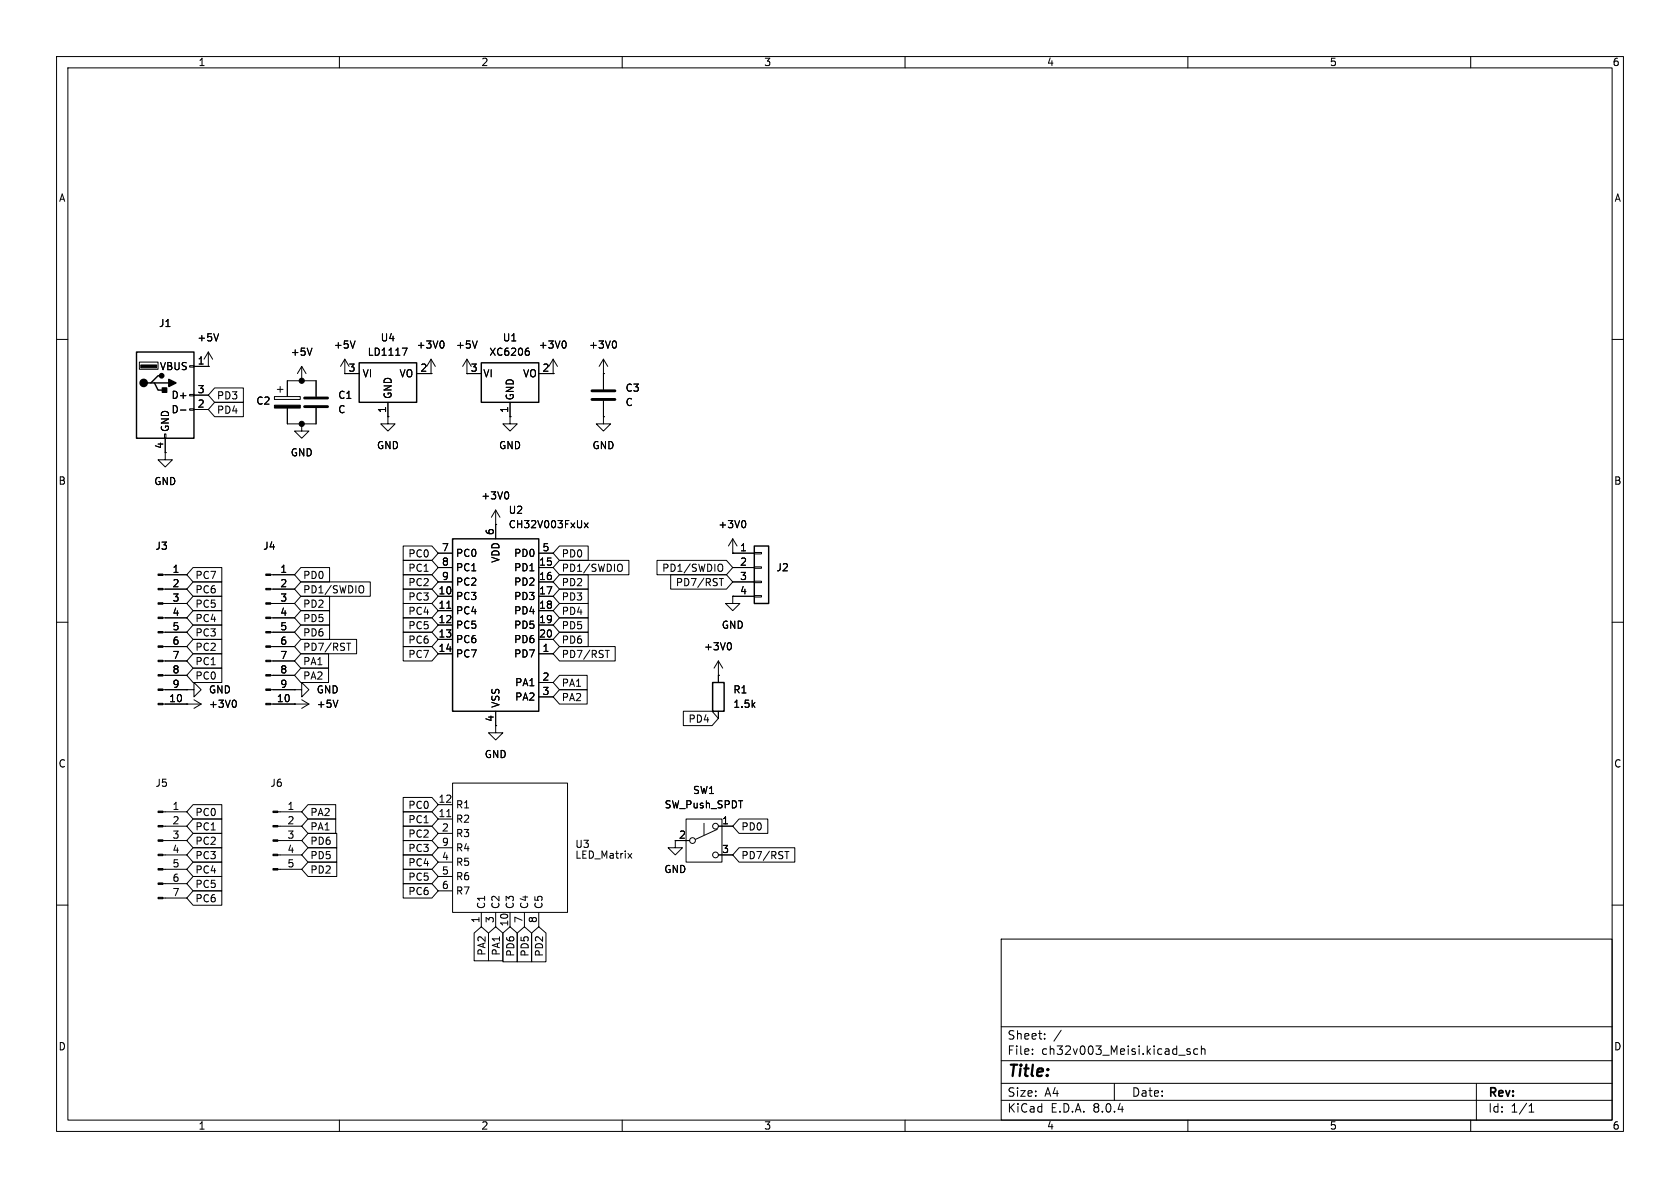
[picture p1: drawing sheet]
<svg xmlns="http://www.w3.org/2000/svg" width="297mm" height="210mm" viewBox="0 0 297 210" stroke-linecap="round" stroke-linejoin="round" font-family="sans-serif">
<g fill="none" stroke="#000" stroke-width=".18">
<path d="M10 10h277v190h-277zM12 12h273v186h-273zM60 10v2M110 10v2M160 10v2M210 10v2M260 10v2M10 60h2M38.6 59l-.4 1.3M285 60h2M24.6 64h3.3v1.3h-3.3zM29.1 76.7h.2v.8h-.2z"/>
<path d="M29.2 77.5v3.8h1.3l-1.3 1.3-1.3-1.3h1.3M31.9 72.5h1M33.5 72.3h.8v.2h-.8zM33.5 69.7h.8v.3h-.8zM33.5 64.6h.8v.3h-.8zM34.3 64.8h2.5M34.3 72.4h2.5M34.3 69.9h2.5M36.8 64.8h.1M36.8 62.2l-.7 1.3M36.8 62.2v2.6M36.8 62.2l.8 1.3"/>
<path d="M37.9 68.6h5.1v2.5h-5.1l-1.1-1.2zM37.9 71.1h5.1v2.6h-5.1l-1.1-1.3zM48.5 70.1h4.6v.5h-4.6zM49 68.8h1M49.5 68.3v1M50.8 70.1v-2.8h5.1v2.8M50.8 72.1v2.8h5.1v-2.8M53.3 74.9v1.3h1.3l-1.3 1.3-1.2-1.3h1.2M53.3 74.9h.1M53.3 67.3h.1M53.3 64.8l-.7 1.2M53.3 64.8v2.5"/>
<path d="M53.3 64.8l.8 1.2M55.2 61.5l-.5 1.3M61 66h.1M61 66h2.5M61 63.5l-.8 1.3M61 63.5v2.5M61 63.5l.7 1.3M62.8 60.3l-.4 1.2M68.6 73.7v1.2h1.2l-1.2 1.3-1.3-1.3h1.3M68.6 73.7h.1M68.6 71.1v2.6M71.1 61.5h.9l-.6 1.3"/>
<path d="M73.7 66h2.5M76.2 66h.1M76.2 63.5l-.8 1.3M76.2 63.5v2.5M76.2 63.5l.8 1.3M78.2 60.3a.79 .79 0 0 1 0 1.2M82.5 66h.1M82.5 63.5l-.7 1.3M82.5 63.5v2.5M82.5 63.5l.8 1.3M82.5 66h2.6M84.4 60.3l-.5 1.2"/>
<path d="M90.2 73.7v1.2h1.2l-1.2 1.3-1.3-1.3h1.3M90.2 73.7h.1M90.2 71.1v2.6M93.2 61.5h.3M93.3 62l.3 .3v.3l-.3 .2M95.2 66h2.6M97.8 66h.1M97.8 63.5l-.8 1.3M97.8 63.5v2.5M97.8 63.5l.8 1.3M99.8 60.3a.79 .79 0 0 1 0 1.2M106.7 73.7v1.2h1.2l-1.2 1.3-1.3-1.3h1.3"/>
<path d="M106.7 73.7h.1M106.7 66h.1M106.7 63.5l-.8 1.3M106.7 63.5v5.3M106.7 70.9v2.8M106.7 63.5l.7 1.3M108.7 60.3a.79 .79 0 0 1 0 1.2M71.3 99.1h5.1l1.1 1.2-1.1 1.3h-5.1zM71.3 96.5h5.1l1.1 1.3-1.1 1.3h-5.1zM77.5 97.8h2.5M87.6 92.7h.1M87.6 90.2v5.1"/>
<path d="M87.6 90.2l-.7 1.2M87.6 90.2l.8 1.2M89.6 86.9a.79 .79 0 0 1 0 1.3M95.2 97.8h2.6M98.9 99.1h12.3v2.5h-12.3l-1.1-1.3zM98.9 96.5h5.1v2.6h-5.1l-1.1-1.3zM103.3 92.4l.7 .9M104 92.4l-.7 .9M109.5 99.7a.43 .43 0 0 1 .5 .5v.4a.43 .43 0 0 1-.5 .4M116.1 99.1h12.3l1.1 1.2-1.1 1.3h-12.3zM127.2 99.7a.43 .43 0 0 1 .6 .5v.4a.43 .43 0 0 1-.6 .4M129.5 97.8h.1"/>
<path d="M129.5 97.8h3.8M129.5 95.3l-.7 1.2M129.5 95.3v2.5M129.5 95.3l.8 1.2M131.5 92a.79 .79 0 0 1 0 1.3M133.3 97.7h1.3v.2h-1.3zM10 110h2M28.8 119.4h4.2M28.8 116.8h4.2M28.8 114.3h4.2M28.8 111.8h4.2M28.8 109.2h4.2"/>
<path d="M28.8 106.7h4.2M28.8 104.1h4.2M28.8 101.6h4.2M34.1 102.9h5.1v2.5h-5.1l-1.1-1.3zM34.1 105.4h5.1v2.6h-5.1l-1.1-1.3zM34.1 100.3h5.1v2.6h-5.1l-1.1-1.3zM34.1 110.5h5.1v2.5h-5.1l-1.1-1.2zM34.1 113h5.1v2.6h-5.1l-1.1-1.3zM34.1 115.6h5.1v2.5h-5.1l-1.1-1.3zM34.1 118.1h5.1v2.6h-5.1l-1.1-1.3zM34.1 107.9h5.1v2.6h-5.1l-1.1-1.3zM47.9 119.4h4.2"/>
<path d="M47.9 116.8h4.2M47.9 114.3h4.2M47.9 111.8h4.2M47.9 109.2h4.2M47.9 106.7h4.2M47.9 104.1h4.2M47.9 101.6h4.2M53.2 102.9h12.3v2.5h-12.3l-1.1-1.3zM53.2 118.1h4.9v2.6h-4.9l-1.1-1.3zM53.2 113h9.8v2.6h-9.8l-1.1-1.3zM53.2 115.6h4.9v2.5h-4.9l-1.1-1.3zM53.2 100.3h5.1v2.6h-5.1l-1.1-1.3z"/>
<path d="M53.2 110.5h5.1v2.5h-5.1l-1.1-1.2zM53.2 107.9h5.1v2.6h-5.1l-1.1-1.3zM53.2 105.4h5.1v2.6h-5.1l-1.1-1.3zM61.3 113.7h.7M61.6 113.7v1.3M63.8 103.5a.43 .43 0 0 1 .5 .5v.4a.43 .43 0 0 1-.5 .4M71.3 101.6h5.1l1.1 1.3-1.1 1.2h-5.1zM71.3 111.8h5.1l1.1 1.2-1.1 1.3h-5.1zM71.3 109.2h5.1l1.1 1.3-1.1 1.3h-5.1zM71.3 114.3h5.1l1.1 1.3-1.1 1.2h-5.1zM71.3 104.1h5.1l1.1 1.3-1.1 1.3h-5.1zM71.3 106.7h5.1l1.1 1.3-1.1 1.2h-5.1z"/>
<path d="M77.5 115.6h2.5M77.5 105.4h2.5M77.5 108h2.5M77.5 110.5h2.5M77.5 113h2.5M77.5 100.3h2.5M77.5 102.9h2.5M79 107.5h.7M95.2 115.6h2.6M95.2 105.4h2.6M95.2 108h2.6M95.2 110.5h2.6"/>
<path d="M95.2 113h2.6M95.2 100.3h2.6M95.2 102.9h2.6M98.9 104.1h5.1v2.6h-5.1l-1.1-1.3zM98.9 114.3h9.9v2.5h-9.9l-1.1-1.2zM98.9 119.4h4.9v2.5h-4.9l-1.1-1.2zM98.9 101.6h5.1v2.5h-5.1l-1.1-1.2zM98.9 109.2h5.1v2.6h-5.1l-1.1-1.3zM98.9 111.8h5.1v2.5h-5.1l-1.1-1.3zM98.9 106.7h5.1v2.5h-5.1l-1.1-1.2zM107 115h.7M107.4 115v1.2"/>
<path d="M118.6 101.6h9.8l1.1 1.3-1.1 1.2h-9.8zM127 119.4h.1M127 116.8v3.9M127 116.8l-.8 1.3M127 116.8l.8 1.3M127.2 102.3h.7M127.5 102.3v1.2M129 113.6a.79 .79 0 0 1 0 1.3M129.5 105.4v1.3h1.3l-1.3 1.3-1.2-1.3h1.2M129.5 105.4h.1M129.5 105.4h3.8M129.5 100.3h3.8"/>
<path d="M129.5 102.9h3.8M133.3 105.3h1.3v.2h-1.3zM133.3 102.7h1.3v.3h-1.3zM133.3 100.2h1.3v.3h-1.3zM285 110h2M28.8 124.5h6.8M28.8 121.9h4.2M33 124.5h.1M33 121.9h1.3v-1.2l1.3 1.2-1.3 1.3v-1.3M33 121.9h.1M34.3 123.7l1.3 .8M35.6 124.5l-1.3 .7"/>
<path d="M41.5 123.8a.79 .79 0 0 1 0 1.2M47.9 124.5h6.7M47.9 121.9h4.2M52.1 121.9h1.2v-1.2l1.3 1.2-1.3 1.3v-1.3M52.1 121.9h.1M52.1 124.5h.1M53.3 123.7l1.3 .8M54.6 124.5l-1.3 .7M59.7 123.8l-.4 1.2M80 138.4h20.3v22.9h-20.3zM87.6 125.7v3.8h1.3l-1.3 1.3-1.2-1.3h1.2M95.2 120.7h2.6"/>
<path d="M95.2 123.2h2.6M98.9 121.9h4.9v2.6h-4.9l-1.1-1.3zM120.8 125.7h5.1l1.1 1.3-1.1 1.3h-5.1zM127 125.7v1.3M10 160h2M28.8 146.1h4.2M28.8 148.6h4.2M28.8 151.1h4.2M28.8 153.7h4.2M28.8 143.5h4.2M28.8 158.8h4.2M28.8 156.2h4.2"/>
<path d="M34.1 157.5h5.1v2.5h-5.1l-1.1-1.2zM34.1 152.4h5.1v2.5h-5.1l-1.1-1.2zM34.1 144.8h5.1v2.5h-5.1l-1.1-1.2zM34.1 154.9h5.1v2.6h-5.1l-1.1-1.3zM34.1 149.9h5.1v2.5h-5.1l-1.1-1.3zM34.1 147.3h5.1v2.6h-5.1l-1.1-1.3zM34.1 142.2h5.1v2.6h-5.1l-1.1-1.3zM49.1 146.1h4.2M49.1 148.6h4.2M49.1 151.1h4.2M49.1 153.7h4.2M49.1 143.5h4.2"/>
<path d="M54.5 147.3h5v2.6h-5l-1.2-1.3zM54.5 142.2h4.9v2.6h-4.9l-1.2-1.3zM54.5 149.9h5v2.5h-5l-1.2-1.3zM54.5 144.8h4.9v2.5h-4.9l-1.2-1.2zM54.5 152.4h5v2.5h-5l-1.2-1.2zM71.3 153.7h5.1l1.1 1.2-1.1 1.3h-5.1zM71.3 151.1h5.1l1.1 1.3-1.1 1.3h-5.1zM71.3 143.5h5.1l1.1 1.3-1.1 1.3h-5.1zM71.3 146h5.1l1.1 1.3-1.1 1.3h-5.1zM71.3 148.6h5.1l1.1 1.3-1.1 1.2h-5.1zM71.3 156.2h5.1l1.1 1.3-1.1 1.3h-5.1zM71.3 141h5.1l1.1 1.2-1.1 1.3h-5.1z"/>
<path d="M77.5 144.8h2.5M77.5 142.2h2.5M77.5 147.3h2.5M77.5 152.4h2.5M77.5 154.9h2.5M77.5 157.5h2.5M77.5 149.9h2.5M79 144.4h.7M111 150.9l.7 .8M111.7 150.9l-.7 .8M121.3 144.8h6.3v7.6h-6.3zM121.9 148.6h-2.5v1.3h1.2l-1.2 1.2-1.3-1.2h1.3"/>
<path d="M124.5 145.5v2.1M126.8 146.6l-3.9 1.8M127 146.1h2.5M127 151.1h2.5M130.7 144.8h5v2.5h-5l-1.2-1.2zM130.7 149.9h9.8v2.5h-9.8l-1.2-1.3zM138.7 150.5h.8M139.1 150.5v1.3M285 160h2M83.8 164.9l1.3-1.1 1.3 1.1v4.9h-2.6zM85.1 161.3v2.5M86.4 164.9l1.2-1.1 1.3 1.1v4.9h-2.5z"/>
<path d="M87.6 161.3v2.5M88.9 164.9l1.3-1.1 1.2 1.1v5.1h-2.5zM90.2 161.3v2.5M91.4 164.9l1.3-1.1 1.3 1.1v5.1h-2.6zM92.7 161.3v2.5M94 164.9l1.2-1.1 1.3 1.1v5.1h-2.5zM95.2 161.3v2.5M177 166h108v32h-108zM60 198v2M110 198v2M160 198v2M177 194.5h108"/>
<path d="M177 191.5h108M177 187.5h108M177 181.5h108M182.5 186.3v.1M182.5 185.5v.1M184.7 183.6v.1M184.7 182.8v.1M187.6 182.1l-1.3 2M197 191.5v3M210 198v2M210.4 185.5l-.4-.1-.2 .2 .1 .2 .5 .2v.3h-.6M211.7 185.5l-.4-.1-.3 .3v.4l.2 .2h.5"/>
<path d="M212.4 185.5l.2-.1 .4 .1v.9M212.4 184.9v1.5M260 198v2M261 191.5v6.5M270.3 196.6h.9M270.3 195.5l.4-.4v1.5"/>
<circle cx="122.4" cy="148.6" r=".51"/>
<circle cx="126.5" cy="146.1" r=".51"/>
<circle cx="126.5" cy="151.1" r=".51"/>
</g>
<path d="M24.1 62.2h10.2v15.3h-10.2zM26.7 67.7h.6l.6 1.3h1.3M27.3 67.7h2.5M28.6 66.4h-.7l-1.2 1.3h-.7M63.5 64.1h10.2v7h-10.2zM85.1 64.1h10.1v7h-10.1zM80 95.3h15.2v30.4h-15.2zM133.3 96.5h2.6v10.2h-2.6zM126 120.7h2v5h-2z" fill="none" stroke="#000" stroke-width=".25"/>
<g fill="#000" stroke="#000" stroke-width=".25">
<path d="M28.7 68.6h.8v.7h-.8zM29.8 67.1l1.3 .6-1.3 .6z"/>
<circle cx="25.4" cy="67.7" r=".63"/>
<circle cx="28.6" cy="66.4" r=".38"/>
</g>
<g fill="#000" stroke="#000" stroke-width=".18">
<path d="M24.9 64.5h2.8v.5h-2.8zM48.5 71.6h4.6v.5h-4.6zM27.9 119.3h.9v.2h-.9zM27.9 116.7h.9v.3h-.9zM27.9 114.2h.9v.2h-.9zM27.9 111.6h.9v.3h-.9zM27.9 109.1h.9v.2h-.9zM27.9 106.6h.9v.2h-.9zM27.9 104h.9v.3h-.9zM27.9 101.5h.9v.2h-.9zM47 119.3h.9v.2h-.9zM47 116.7h.9v.3h-.9z"/>
<path d="M47 114.2h.9v.2h-.9zM47 111.6h.9v.3h-.9zM47 109.1h.9v.2h-.9zM47 106.6h.9v.2h-.9zM47 104h.9v.3h-.9zM47 101.5h.9v.2h-.9zM27.9 124.3h.9v.3h-.9zM27.9 121.8h.9v.2h-.9zM47 124.3h.9v.3h-.9zM47 121.8h.9v.2h-.9zM27.9 158.6h.9v.3h-.9zM27.9 156.1h.9v.2h-.9z"/>
<path d="M27.9 153.5h.9v.3h-.9zM27.9 151h.9v.3h-.9zM27.9 148.5h.9v.2h-.9zM27.9 145.9h.9v.3h-.9zM27.9 143.4h.9v.2h-.9zM48.3 153.5h.8v.3h-.8zM48.3 151h.8v.3h-.8zM48.3 148.5h.8v.2h-.8zM48.3 145.9h.8v.3h-.8zM48.3 143.4h.8v.2h-.8z"/>
<circle cx="53.3" cy="74.9" r=".46"/>
<circle cx="53.3" cy="67.3" r=".46"/>
</g>
<path d="M53.8 71.9h4.1M53.8 70.4h4.1M104.6 70.6h4.1M104.6 69.1h4.1" fill="none" stroke="#000" stroke-width=".51"/>
<text font-size="2.8" x="178" y="190.9">Title:</text>
<g font-size="2.1">
<text x="178" y="184">Sheet:</text>
<text x="178" y="186.7">File:</text>
<text x="184.1" y="186.7">ch32v003_Meisi.kicad_sch</text>
<text x="178" y="196.9">KiCad</text>
<text x="178" y="194.1">Size:</text>
<text x="184.7" y="194.1">A4</text>
<text x="185.7" y="196.9">E.D.A.</text>
<text x="193.3" y="196.9">8.0.4</text>
<text x="200" y="194.1">Date:</text>
<text x="263" y="194.3">Rev:</text>
<text x="263" y="196.9">Id:</text>
<text x="267.1" y="196.9">1/1</text>
</g>
<g font-size="1.8">
<text x="35" y="11.9">1</text>
<text x="85" y="11.9">2</text>
<text x="135" y="11.9">3</text>
<text x="185" y="11.9">4</text>
<text x="235" y="11.9">5</text>
<text x="285" y="11.9">6</text>
<text x="10.3" y="35.9">A</text>
<text x="285.3" y="35.9">A</text>
<text x="28" y="58">J1</text>
<text x="28.2" y="65.6">VBUS</text>
<text x="34.8" y="60.6">+5V</text>
<text x="34.9" y="64.5">1</text>
<text x="51.3" y="63.1">+5V</text>
<text x="58.9" y="61.8">+5V</text>
<text x="61.5" y="65.8">3</text>
<text x="64.9" y="63.1">LD1117</text>
<text x="67.2" y="60.6">U4</text>
<text x="73.6" y="61.8">+3V0</text>
<text x="74.2" y="65.8">2</text>
<text x="80.5" y="61.8">+5V</text>
<text x="83.1" y="65.8">3</text>
<text x="86.4" y="63.1">XC6206</text>
<text x="88.8" y="60.6">U1</text>
<text x="95.1" y="61.8">+3V0</text>
<text x="95.8" y="65.8">2</text>
<text x="104" y="61.8">+3V0</text>
<text x="30.2" y="70.7">D+</text>
<text x="34.9" y="69.6">3</text>
<text x="38.3" y="70.8">PD3</text>
<text x="45.2" y="71.7">C2</text>
<text x="59.7" y="70.7">C1</text>
<text x="64" y="66.9">VI</text>
<text x="69.4" y="70.6" transform="rotate(-90 69.4 70.6)">GND</text>
<text x="70.5" y="66.9">VO</text>
<text x="85.3" y="66.9">VI</text>
<text x="91" y="70.9" transform="rotate(-90 91 70.9)">GND</text>
<text x="92.4" y="66.9">VO</text>
<text x="110.5" y="69.4">C3</text>
<text x="110.5" y="72">C</text>
<text x="30.1" y="76.5" transform="rotate(-90 30.1 76.5)">GND</text>
<text x="30.2" y="73.3">D-</text>
<text x="34.9" y="72.1">2</text>
<text x="38.3" y="73.3">PD4</text>
<text x="59.7" y="73.3">C</text>
<text x="68.3" y="73.1" transform="rotate(-90 68.3 73.1)">1</text>
<text x="89.9" y="73.1" transform="rotate(-90 89.9 73.1)">1</text>
<text x="29" y="79.4" transform="rotate(-90 29 79.4)">4</text>
<text x="51.3" y="80.9">GND</text>
<text x="66.5" y="79.6">GND</text>
<text x="88.1" y="79.6">GND</text>
<text x="104.6" y="79.6">GND</text>
<text x="10.3" y="85.9">B</text>
<text x="27.2" y="86">GND</text>
<text x="85" y="88.5">+3V0</text>
<text x="285.3" y="85.9">B</text>
<text x="87.4" y="94.7" transform="rotate(-90 87.4 94.7)">6</text>
<text x="89.8" y="91">U2</text>
<text x="89.8" y="93.6">CH32V003FxUx</text>
<text x="126.9" y="93.6">+3V0</text>
<text x="27.4" y="97.4">J3</text>
<text x="30.4" y="101.3">1</text>
<text x="46.4" y="97.4">J4</text>
<text x="49.5" y="101.3">1</text>
<text x="72.1" y="101.3">PC1</text>
<text x="72.1" y="98.7">PC0</text>
<text x="78" y="97.5">7</text>
<text x="78" y="100.1">8</text>
<text x="80.5" y="98.7">PC0</text>
<text x="80.5" y="101.2">PC1</text>
<text x="88.5" y="99.6" transform="rotate(-90 88.5 99.6)">VDD</text>
<text x="90.8" y="101.2">PD1</text>
<text x="90.8" y="98.7">PD0</text>
<text x="95.2" y="100.1">15</text>
<text x="95.8" y="97.5">5</text>
<text x="99.2" y="101.3">PD1/SWDIO</text>
<text x="99.2" y="98.7">PD0</text>
<text x="117" y="101.3">PD1/SWDIO</text>
<text x="130.7" y="97.5">1</text>
<text x="130.7" y="100.1">2</text>
<text x="137.2" y="101.2">J2</text>
<text x="30.4" y="103.9">2</text>
<text x="30.4" y="106.4">3</text>
<text x="34.4" y="105.1">PC6</text>
<text x="34.4" y="107.6">PC5</text>
<text x="34.4" y="102.6">PC7</text>
<text x="49.5" y="103.9">2</text>
<text x="49.5" y="106.4">3</text>
<text x="53.5" y="105.1">PD1/SWDIO</text>
<text x="53.5" y="102.6">PD0</text>
<text x="53.5" y="107.6">PD2</text>
<text x="72.1" y="103.8">PC2</text>
<text x="72.1" y="106.4">PC3</text>
<text x="77.4" y="105.2">10</text>
<text x="77.4" y="107.7">11</text>
<text x="78" y="102.6">9</text>
<text x="80.5" y="106.3">PC3</text>
<text x="80.5" y="103.7">PC2</text>
<text x="90.8" y="103.7">PD2</text>
<text x="90.8" y="106.3">PD3</text>
<text x="95.2" y="102.6">16</text>
<text x="95.2" y="105.2">17</text>
<text x="95.2" y="107.7">18</text>
<text x="99.2" y="106.4">PD3</text>
<text x="99.2" y="103.8">PD2</text>
<text x="119.4" y="103.8">PD7/RST</text>
<text x="130.7" y="102.6">3</text>
<text x="130.7" y="105.2">4</text>
<text x="30.4" y="109">4</text>
<text x="30.4" y="111.5">5</text>
<text x="34.4" y="112.7">PC3</text>
<text x="34.4" y="110.2">PC4</text>
<text x="49.5" y="109">4</text>
<text x="49.5" y="111.5">5</text>
<text x="53.5" y="112.7">PD6</text>
<text x="53.5" y="110.2">PD5</text>
<text x="72.1" y="114">PC6</text>
<text x="72.1" y="111.4">PC5</text>
<text x="72.1" y="108.9">PC4</text>
<text x="77.4" y="110.2">12</text>
<text x="77.4" y="112.8">13</text>
<text x="80.5" y="108.8">PC4</text>
<text x="80.5" y="111.4">PC5</text>
<text x="80.5" y="113.9">PC6</text>
<text x="90.8" y="108.8">PD4</text>
<text x="90.8" y="111.4">PD5</text>
<text x="90.8" y="113.9">PD6</text>
<text x="95.2" y="110.2">19</text>
<text x="95.2" y="112.8">20</text>
<text x="99.2" y="111.4">PD5</text>
<text x="99.2" y="114">PD6</text>
<text x="99.2" y="108.9">PD4</text>
<text x="127.5" y="111.4">GND</text>
<text x="30.4" y="114">6</text>
<text x="30.4" y="116.6">7</text>
<text x="30.4" y="119.1">8</text>
<text x="34.4" y="115.3">PC2</text>
<text x="34.4" y="117.8">PC1</text>
<text x="49.5" y="114">6</text>
<text x="49.5" y="116.6">7</text>
<text x="49.5" y="119.1">8</text>
<text x="53.5" y="115.3">PD7/RST</text>
<text x="53.5" y="117.8">PA1</text>
<text x="72.1" y="116.5">PC7</text>
<text x="77.4" y="115.3">14</text>
<text x="80.5" y="116.4">PC7</text>
<text x="90.8" y="116.4">PD7</text>
<text x="95.8" y="115.3">1</text>
<text x="99.2" y="116.5">PD7/RST</text>
<text x="124.4" y="115.2">+3V0</text>
<text x="29.8" y="124.2">10</text>
<text x="30.4" y="121.7">9</text>
<text x="34.4" y="120.3">PC0</text>
<text x="36.8" y="122.8">GND</text>
<text x="36.8" y="125.3">+3V0</text>
<text x="48.9" y="124.2">10</text>
<text x="49.5" y="121.7">9</text>
<text x="53.5" y="120.3">PA2</text>
<text x="55.9" y="122.8">GND</text>
<text x="55.9" y="125.3">+5V</text>
<text x="88.5" y="125.2" transform="rotate(-90 88.5 125.2)">VSS</text>
<text x="91" y="121.5">PA1</text>
<text x="91" y="124.1">PA2</text>
<text x="95.8" y="120.4">2</text>
<text x="95.8" y="122.9">3</text>
<text x="99.2" y="124.1">PA2</text>
<text x="99.2" y="121.6">PA1</text>
<text x="129.5" y="122.8">R1</text>
<text x="129.5" y="125.3">1.5k</text>
<text x="87.4" y="127.7" transform="rotate(-90 87.4 127.7)">4</text>
<text x="121.6" y="128">PD4</text>
<text x="10.3" y="135.9">C</text>
<text x="85.6" y="134.2">GND</text>
<text x="285.3" y="135.9">C</text>
<text x="27.4" y="139.3">J5</text>
<text x="30.4" y="143.3">1</text>
<text x="47.7" y="139.3">J6</text>
<text x="50.7" y="143.3">1</text>
<text x="72.1" y="143.2">PC0</text>
<text x="77.4" y="142">12</text>
<text x="80.5" y="143.1">R1</text>
<text x="117.4" y="143.1">SW_Push_SPDT</text>
<text x="122.4" y="140.6">SW1</text>
<text x="30.4" y="145.8">2</text>
<text x="30.4" y="148.3">3</text>
<text x="34.4" y="147">PC1</text>
<text x="34.4" y="149.5">PC2</text>
<text x="34.4" y="144.5">PC0</text>
<text x="50.7" y="145.8">2</text>
<text x="50.7" y="148.3">3</text>
<text x="54.8" y="149.5">PD6</text>
<text x="54.8" y="144.5">PA2</text>
<text x="54.8" y="147">PA1</text>
<text x="72.1" y="145.7">PC1</text>
<text x="72.1" y="148.3">PC2</text>
<text x="77.4" y="144.5">11</text>
<text x="78" y="147.1">2</text>
<text x="78" y="149.6">9</text>
<text x="80.5" y="145.6">R2</text>
<text x="80.5" y="148.2">R3</text>
<text x="119.9" y="148.3">2</text>
<text x="127.6" y="145.8">1</text>
<text x="131" y="147">PD0</text>
<text x="30.4" y="150.9">4</text>
<text x="30.4" y="153.4">5</text>
<text x="30.4" y="156">6</text>
<text x="34.4" y="154.6">PC4</text>
<text x="34.4" y="152.1">PC3</text>
<text x="50.7" y="150.9">4</text>
<text x="50.7" y="153.4">5</text>
<text x="54.8" y="152.1">PD5</text>
<text x="54.8" y="154.6">PD2</text>
<text x="72.1" y="155.9">PC5</text>
<text x="72.1" y="153.4">PC4</text>
<text x="72.1" y="150.8">PC3</text>
<text x="78" y="152.1">4</text>
<text x="78" y="154.7">5</text>
<text x="80.5" y="153.3">R5</text>
<text x="80.5" y="155.8">R6</text>
<text x="80.5" y="150.7">R4</text>
<text x="101.6" y="152">LED_Matrix</text>
<text x="101.6" y="150.1">U3</text>
<text x="117.3" y="154.5">GND</text>
<text x="127.6" y="150.9">3</text>
<text x="131" y="152.1">PD7/RST</text>
<text x="30.4" y="158.5">7</text>
<text x="34.4" y="159.7">PC6</text>
<text x="34.4" y="157.2">PC5</text>
<text x="72.1" y="158.4">PC6</text>
<text x="78" y="157.2">6</text>
<text x="80.5" y="158.3">R7</text>
<text x="86" y="160.8" transform="rotate(-90 86 160.8)">C1</text>
<text x="88.5" y="160.8" transform="rotate(-90 88.5 160.8)">C2</text>
<text x="91" y="160.8" transform="rotate(-90 91 160.8)">C3</text>
<text x="93.6" y="160.8" transform="rotate(-90 93.6 160.8)">C4</text>
<text x="96.1" y="160.8" transform="rotate(-90 96.1 160.8)">C5</text>
<text x="84.8" y="163.3" transform="rotate(-90 84.8 163.3)">1</text>
<text x="87.4" y="163.3" transform="rotate(-90 87.4 163.3)">3</text>
<text x="89.9" y="163.9" transform="rotate(-90 89.9 163.9)">10</text>
<text x="92.5" y="163.3" transform="rotate(-90 92.5 163.3)">7</text>
<text x="95" y="163.3" transform="rotate(-90 95 163.3)">8</text>
<text x="86" y="169" transform="rotate(-90 86 169)">PA2</text>
<text x="88.6" y="169" transform="rotate(-90 88.6 169)">PA1</text>
<text x="91.1" y="169.2" transform="rotate(-90 91.1 169.2)">PD6</text>
<text x="93.7" y="169.2" transform="rotate(-90 93.7 169.2)">PD5</text>
<text x="96.2" y="169.2" transform="rotate(-90 96.2 169.2)">PD2</text>
<text x="10.3" y="185.9">D</text>
<text x="285.3" y="185.9">D</text>
<text x="35" y="199.9">1</text>
<text x="85" y="199.9">2</text>
<text x="135" y="199.9">3</text>
<text x="185" y="199.9">4</text>
<text x="235" y="199.9">5</text>
<text x="285" y="199.9">6</text>
</g>
</svg>
